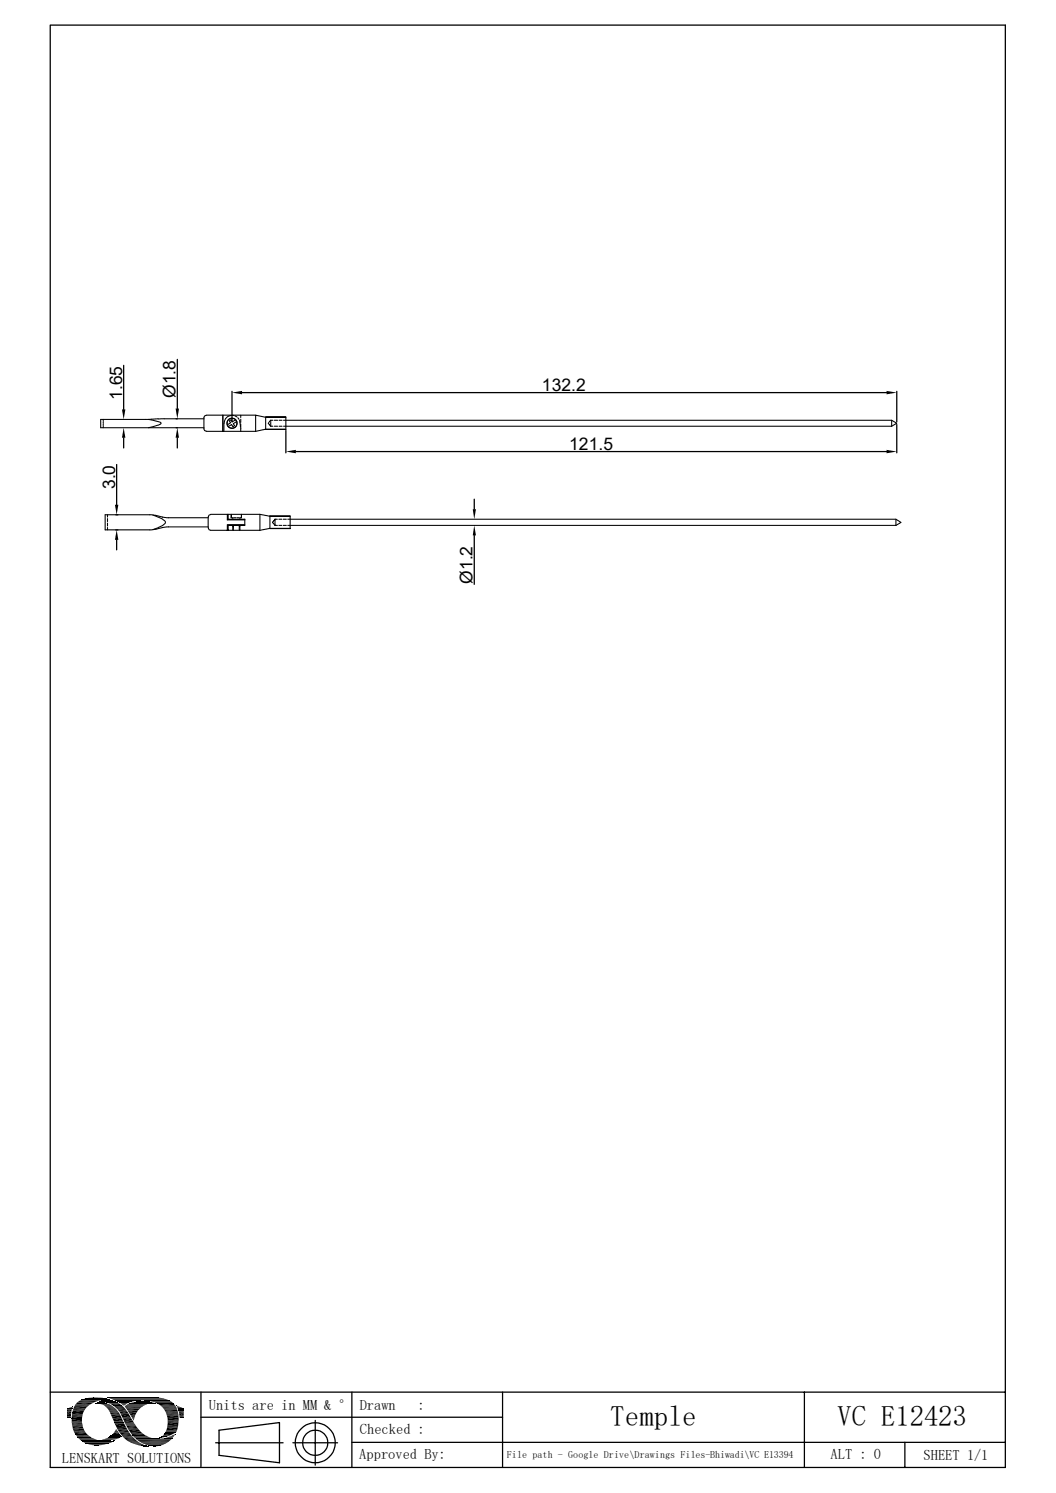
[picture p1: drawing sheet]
<svg xmlns="http://www.w3.org/2000/svg" width="210mm" height="297mm" viewBox="0 0 210 297" stroke-linecap="round" stroke-linejoin="round" font-family="sans-serif">
<g fill="none" stroke="#000" stroke-width=".21">
<path d="M20.5 83.4v.3M20.5 83.9v.3M20.5 84.4v.3M20.5 84.8v.3M29.5 83.4l1.9 .5a.4 .4 0 0 1 .4 0 .4 .4 0 0 1 .2 .4l-2.5 .8M40.6 83.3l-20.6 .1v1.7h20.6M41 82.6a.44 .44 0 0 0-.4 .5v2.2a.44 .44 0 0 0 .4 .5M41 85.8h9.8M41 82.6h9.8M44.3 82.6v3.2M44.5 84.2v1.6M46.1 82.6a1.59 1.59 0 0 0-1.5 1.6"/>
<path d="M46.1 82.6h.4M46.7 82.7l.4 .2M46.9 83.5l-.7 .4-.2-.4-.2 .1-.2 .1 .2 .4-.6 .4M47.1 83.9l-.7 .4 .3 .4-.2 .1-.2 .1-.2-.4-.7 .4M47.3 83.1l.2 .3M47.6 83.7l.2 .5M47.8 84.3v.3M47.8 84.7v.3M47.9 82.6v.5M47.9 83.4v.6M47.9 84.4v.6M47.9 85.1v.7"/>
<path d="M52.8 83l-2-.4v3.2M52.8 83v2.4M52.8 85.4l-2 .4M52.8 83h4.1v2.4h-4.1M52.8 85.4h4.1M52.8 82.9h4.1M53.4 84.1v.2M53.5 84.3l.1 .2M53.6 83.9l-.1 .1M53.6 84.5l.1 .2M53.7 83.7l-.1 .2M53.8 84.7v.1"/>
<path d="M53.8 84.8h.5M53.8 83.6v.2M53.8 83.9v.2M53.8 84.2v.3M53.8 84.6v.2M53.8 83.6h.5M53.8 83.6v.1M54.6 84.8h.6M54.6 83.6h.6M55.5 84.8h.6M55.5 83.6h.6M56.4 83.6h120.9l1.1 .6-1.1 .6"/>
<path d="M56.4 84.8h120.9M177.3 83.6v1.2M21.4 102.4v.5M21.4 103.2v.6M21.4 104.1v.5M21.4 104.9v.5M30.4 102.4l2 1a.56 .56 0 0 1 .5 .5 .56 .56 0 0 1-.5 .6l-2 .9M32.3 102.9l.9 .1h8.2M32.3 102.9l-2.2-.5h-9.2v3h9.2l2.2-.5M41.4 104.8h-8.2l-.9 .1M41.4 102.8v2.2M41.4 105a.44 .44 0 0 0 .5 .5h9.8"/>
<path d="M41.9 102.4a.44 .44 0 0 0-.5 .4M41.9 102.3h9.8M45.2 102.3v1.1h3.5M45.4 102.3v1h3.3v1.2h-3.3v1M46 102.3v.7h.3v.3M46.3 105.3v.2M46.3 104.5v.2M46.3 104.8v.1M46.3 105.1v.1M46.4 104.5v.2M46.4 104.8v.1M46.4 105.1v.1"/>
<path d="M46.4 105.3v.2M46.5 103h.4M47.1 103h.4M47.6 104.5v.2M47.6 104.8v.1M47.6 105.1v.1M47.6 105.3v.2M47.7 105.3v.2M47.7 104.5v.2M47.7 104.8v.1M47.7 105.1v.1M48 102.3v.7h-.3v.3"/>
<path d="M48.7 104.4h-3.5v1.1M53.7 102.7h4v2.5h-4zM54.3 103.8v.2M54.3 104.1l.1 .1M54.4 103.6l-.1 .2M54.5 104.2l.1 .2M54.6 103.5l-.1 .1M54.6 104.4l.1 .1M54.7 104.5h.5M54.7 103.3v.2M54.7 103.6v.2M54.7 104v.2"/>
<path d="M54.7 104.3v.2M54.7 103.3h.5M54.7 103.3l-.1 .1M55.5 104.5h.5M55.5 103.3h.5M56.3 104.5h.6M56.3 103.3h.6M57.2 103.3h121l1 .6-1 .6M57.2 104.5h121M57.7 102.7h-4l-2-.4v3.2M57.7 105.1h-4l-2 .4M178.2 103.3v1.2"/>
<path d="M14.9 279.5h3M15.5 278.8h3.9M32.2 279.9h2.9M14.3 281.7h2.1M14.5 280.4h2.5M15.2 285.7h2.7M24 285.4h2.1M24.4 285.9h2.1M24.9 286.4h2.1M25.1 286.6h2.2M25.4 284.2h2.2M33 281.1h2.4"/>
<path d="M33.4 282.9h2.1"/>
<circle cx="46.1" cy="84.2" r=".98"/>
<circle cx="46.1" cy="84.2" r="1.02"/>
</g>
<g fill="none" stroke="#000" stroke-width=".25">
<path d="M10 5h189.9v286.9h-189.9zM24.6 72.7v8.7M35.3 71.5v9.8M46.1 77.9v6M48.1 78.1h128.2M178.4 77.9v6M23.2 92.4v8M24.6 87.1v2M35 85.1h.3M35 83.3h.3M35.3 87.1v2M56.9 85.6v4.5"/>
<path d="M58.8 89.8h117.5M94.3 99.3v2M178.4 84.5v5.6M23 105.4h.5M23 102.4h.5M23.2 107.4v2M94.3 106.5v9.7M10 276.9h189.9M14.7 279.7h2.9M40 276.9v15M70 276.9v15M99.9 276.9v15"/>
<path d="M160 276.9v15M14.3 281.5h2.1M14.3 283.3h2.1M14.7 284.9h2.4M15 285.5h2.6M24.6 286.1h2.2M24.9 280.1h3.2M25.1 283.8h2.1M25.3 284h2.1M26.1 285.4h2.7M27.2 286.5h6.8M33.1 281.3h2.4"/>
<path d="M33.4 282.7h2.1M40 281.9h59.9M42.9 287h13.4M43.6 284.5l12-1.5v8l-12-1.5zM58.3 287h8.8M62.7 282.6v8.9M70 286.9h129.9M180 286.9v5"/>
<circle cx="62.7" cy="287" r="2.51"/>
<circle cx="62.7" cy="287" r="4"/>
</g>
<g fill="#000">
<path d="M46.1 78.1l2-.3v.6zM176.3 77.8l2.1 .3-2.1 .3zM24.6 85.1l.3 2h-.6zM24.3 81.4h.6l-.3 2zM35.3 85.1l.3 2h-.7zM34.9 81.3h.7l-.3 2zM56.9 89.8l1.9-.3v.7zM176.3 89.5l2.1 .3-2.1 .4zM23.2 105.4l.3 2h-.6zM22.9 100.4h.6l-.3 2zM94 101.3h.7l-.4 2zM94.3 104.5l.4 2h-.7z"/>
<path d="M14.3 279.9h.1zM13.8 280l.5-.1 .1 .1zM14.3 279.9h.1v.1zM18.3 278h1.6zM18.7 278h1.2zM19.1 279.1h1.9zM19.2 279.1h1.8zM19.2 279.1h1.7zM19.4 279.1h1.5zM19.5 279.1h1zM19.4 279.1h1.2zM19.5 279.1h1.1z"/>
<path d="M19.6 279.1h.9zM19.6 279.2l1.9 .1zM19.7 278.8h.2zM19.6 279.1h.8zM19.8 279.1h.6zM20 279.3l1.7 .1zM19.8 279.1h.4zM20.1 279l.1 .1zM20.1 279h.1zM20.2 279.4h1.6zM20.4 279.4l1.7 .2h-1.4zM20.4 279.4h1.4l.3 .2z"/>
<path d="M20.5 278.7h1.8zM20.5 278.7h1.7zM20.6 278.6l1.6 .1zM20.7 279.6l1.7 .1h-1.5zM20.7 279.6h1.4l.3 .1zM20.6 278.6h1.4zM20.9 278.6h1.1zM20.9 279.7l1.6 .1zM21 279.8l1.7 .2h-1.4zM21 279.8h1.5l.2 .2zM21.2 278.6h.3zM20.9 278.6h.8z"/>
<path d="M21.2 278.6h.5zM21.5 278.4h.3zM21.8 279.2h1.9zM22.4 279.6h1.9zM22.5 279.6h1.8zM22.5 279.6l1.8 .1zM22.6 279.7l2 .2h-1.7zM22.6 279.7h1.7l.3 .2zM22.9 279.9l1.9 .2h-1.7zM22.9 279.9h1.7l.2 .2zM23.7 279l1.9 .1zM23.8 279.1h1.8z"/>
<path d="M23.8 279.1h1.6zM24 279.1h1.4zM24 279.1l1.3 .1zM24 279.2l1 .2h-.7zM24 279.2h1.3l-.3 .2zM24.3 279.4l.6 .1zM24.3 279.4h.7zM24.4 279.5l.3 .1zM24.4 279.5h.5zM24.6 279.6v.1zM24.6 279.6h.1zM27.5 278.8h2z"/>
<path d="M27.5 278.8h1.9zM28.2 278.8h1.2zM28.2 278.8h.7zM30.4 279.2h.4zM30.4 279.2h.5zM30.7 279.2h.2zM30.9 278h.2zM35.1 279.7h.2zM35.1 279.7l.5 .1zM35.2 279.8l.8 .2h-.7zM35.2 279.8l.8 .2zM35.3 280l1 .1h-1z"/>
<path d="M35.3 280h.7l.3 .1zM13.3 280.2h1.1zM13.3 280.2l1 .1zM13.3 280.3l1 .1h-1zM13.3 280.3h1v.1zM13.3 280.4l.9 .4h-.9zM13.3 280.4h1l-.1 .4zM13.3 280.8h.9zM13.3 280.8l.8 .5h-.8zM13.3 280.8h.9l-.1 .5zM13.3 281.3l.8 .4h-.8zM13.3 281.3h.8v.4z"/>
<path d="M13.3 281.7h.8zM13.3 281.7l.8 .2h-.8zM13.3 281.7h.8v.2zM13.3 281.9h.8zM13.3 281.9l.8 .1zM13.4 280.2h1zM13.7 280.1l.7 .1zM13.7 280.1h.7zM13.8 280h.6zM14.3 282.3l2 .4h-2zM14.3 282.3h2v.4zM18.3 287.4l1.9 .1z"/>
<path d="M18.3 287.4h1.9zM18.4 287.5h1.1zM18.4 287.5h1.8zM18.9 287.5h.6zM19.1 287.5h.4zM20.4 286.4l1.9 .1zM20.4 286.4h2zM20.6 286.5h1.5zM20.6 286.5h1.7zM20.7 286.5h1.1zM20.7 286.5h1.4zM21 286.5h.6z"/>
<path d="M21 286.5h.8zM21.3 280l1.7 .2h-1.6zM21.3 280h1.4l.3 .2zM21.3 286.5h.3zM21.4 286.5h.2zM21.4 280.2l1.8 .3h-1.6zM21.4 280.2h1.6l.2 .3zM21.6 280.5h1.6zM21.6 280.5l1.8 .2h-1.7zM21.6 280.5h1.6l.2 .2zM21.7 280.7l1.8 .1h-1.7zM21.7 280.7h1.7l.1 .1z"/>
<path d="M21.8 280.8l1.8 .2h-1.7zM21.8 280.8h1.7l.1 .2zM21.9 281l1.8 .1zM21.9 281.1l1.9 .2h-1.8zM21.9 281.1h1.8l.1 .2zM21.5 286.7h1.1zM21.9 286.7h.7zM22 281.3l1.8 .1zM22 286.7h.6zM22.1 281.4l1.9 .3h-1.8zM22.1 281.4h1.7l.2 .3zM22.1 285.6l1.9 .1z"/>
<path d="M22.1 285.6h1.9zM22.2 281.7l2 .5h-1.8zM22.2 281.7h1.8l.2 .5zM22.2 285.5l1.8 .1zM22.2 285.5h1.7zM22.2 286.7h.5zM22.3 286.7h.4zM22.4 286.7h.3zM22.4 282.2l2.1 .5h-1.9zM22.4 282.2h1.8l.3 .5zM22.4 285.3h1.4zM22.4 285.3l1.5 .2h-1.7z"/>
<path d="M22.4 285.3h1.4l.1 .2zM22.6 286.6h.2zM22.6 282.7l1.9 .1zM22.7 282.8l1.9 .1zM22.7 282.9l1.9 .1zM22.7 285l1.1 .3h-1.4zM22.7 285h.9l.2 .3zM22.7 283h1.9zM22.7 284.9l.9 .1zM22.8 283l1.9 .2h-1.9zM22.8 283h1.8l.1 .2zM22.8 283.2l2.3 .9h-1.9z"/>
<path d="M22.8 283.2h1.9l.4 .9zM22.9 284.7l.6 .2h-.8zM22.9 284.7h.5l.1 .2zM22.6 286.6h.3zM22.9 284.6l.5 .1h-.5zM22.9 284.6l.5 .1zM23 284.4h.2zM23 284.4l.3 .2h-.4zM23 284.4l.3 .2zM23.1 284.4h.1zM23.1 280.1l1.8 .2h-1.5zM23.1 280.1h1.7l.1 .2z"/>
<path d="M23.4 280.3l1.8 .4h-1.6zM23.4 280.3h1.5l.3 .4zM23.6 280.7l1.7 .1zM23.7 280.8l1.9 .4h-1.6zM23.7 280.8h1.6l.3 .4zM24 281.2l1.6 .1zM24 281.3l2 .7h-1.7zM24 281.3h1.6l.4 .7zM24.3 282l1.8 .2h-1.7zM24.3 282h1.7l.1 .2zM24.4 282.2l2 .5h-1.7zM24.4 282.2h1.7l.3 .5z"/>
<path d="M24.7 282.7l1.9 .3h-1.8zM24.7 282.7h1.7l.2 .3zM24.8 283l1.9 .2h-1.8zM24.8 283h1.8l.1 .2zM24.9 283.2h1.8zM24.9 283.2l1.9 .1zM24.9 283.3h1.9zM25 283.3l1.9 .1zM25 283.4l2 .1h-1.9zM25 283.4h1.9l.1 .1zM25.1 283.5l1.9 .1zM25.4 280.6l2 .1z"/>
<path d="M25.4 280.7l1.7 .4h-1.4zM25.4 280.7h2l-.3 .4zM25.5 284.4l2.5 .5h-2.1zM25.5 284.4h2.1l.4 .5zM25.7 281.1l1.2 .4h-.9zM25.7 281.1h1.4l-.2 .4zM25.8 286.9l2 .1h-1.7zM25.8 286.9h1.7l.3 .1zM26 281.5l.9 .1zM26 281.6l.8 .3h-.6zM26 281.6h.9l-.1 .3zM26.1 287l2 .2h-1.5z"/>
<path d="M26.1 287h1.7l.3 .2zM26.2 281.9l.5 .2h-.4zM26.2 281.9h.6l-.1 .2zM26.3 282.1l.4 .1h-.3zM26.3 282.1h.4v.1zM26.4 282.2l.2 .3zM26.4 282.2h.3l-.1 .3zM26.5 282.5l.1 .1zM26.6 287.2l1.7 .1zM26.8 287.3l1.9 .2h-1.2zM26.8 287.3h1.5l.4 .2zM27.5 287.5h1.3z"/>
<path d="M27.6 287.5l1.4 .1zM28 287.6h1.1zM28.1 287.6l1.1 .1zM28.2 287.7h1.1zM28.5 287.7h.9zM28.6 287.7h.9zM29 287.7h.5zM29.2 287.7h.3zM29.3 287.7h.2zM29.6 287.5l2 .2zM30.2 287.7h1.3zM30.2 287.7h1.4z"/>
<path d="M30.4 287.7h.9zM30.4 287.7h1.1zM30.5 287.7h.5zM30.5 287.7h.8zM30.7 287.7h.3zM31.8 286h.2zM31.8 286h.1zM31.8 286h.4zM31.9 286h.4zM32.1 285.8h.8zM32.1 285.8h.9zM31.9 286l.2-.2 .2 .2z"/>
<path d="M32.1 285.8h.8l-.6 .2zM32.1 285.8h1zM32.2 285.8h.9zM32.3 286.2h1.9zM32.2 285.8l.2-.2 .7 .2zM32.4 285.6h1.3l-.6 .2zM32.5 285.5l1.2 .1zM32.5 285.5h1.3zM32.6 286.1h1.6zM32.7 285.2l1.1 .3h-1.3zM32.7 285.2h1.8l-.7 .3zM32.7 286.1h1.5z"/>
<path d="M32.7 285.2h1.8zM32.8 285l2 .1zM32.8 285.1l1.7 .1h-1.8zM32.8 285.1h2l-.3 .1zM32.8 286.1h1.5zM33.1 286h1.3zM33.2 281.6l2.3 .5h-2.2zM33.2 281.6h2.3v.5zM33.2 284l2 .5h-2.1zM33.2 284h2.1l-.1 .5zM33.2 286h1.2zM33.4 283l2 .5h-2.1z"/>
<path d="M33.4 283h2.1l-.1 .5zM33.4 285.9h1zM33.6 285.8h.9zM33.7 285.8h.8zM33.9 285.7h.6zM34.1 285.7h.5zM34.1 285.7l.3-.2 .2 .2zM34.4 285.5h.3l-.1 .2zM34.4 285.5l.3-.1v.1zM34.7 285.4v.1zM35.3 280.1l1.1 .1zM35.3 280.2h1.2z"/>
<path d="M35.3 280.2l1.2 .1zM35.4 280.3l1.1 .1h-1.1zM35.4 280.3h1.1v.1zM35.4 280.4h1.1zM35.5 280.4l1 .2h-1zM35.5 280.4h1v.2zM35.5 280.6h1zM35.5 280.6l1 .1zM35.6 280.7l.9 .1zM35.6 280.8l.9 .3h-.9zM35.6 280.8h.9v.3zM35.6 281.1h.9z"/>
<path d="M35.6 281.1l.9 .5h-.8zM35.6 281.1h.9v.5zM35.7 281.6l.8 .2h-.8zM35.7 281.6h.8v.2zM35.7 281.8l.8 .2h-.8zM35.7 281.8h.8v.2zM35.7 282h.8zM35.7 282l.8 .1zM35.8 282.1h.7zM35.9 282.1h.6zM36 282.1h.5zM36.4 282.1h.1z"/>
</g>
<g fill="none" stroke="#000" stroke-width=".2">
<path d="M14.7 279.9h2.6M15 279.4h3M15.3 279h3.5M15.7 278.7h3.9M15.9 278.6h4M16 278.6h4.2M16 278.5h4.4M16.2 278.5h4.3M16.4 278.4h5.4M16.5 278.3h5.1M16.7 278.3h4.7M16.9 278.2h4.3"/>
<path d="M17.1 278.2h3.9M17.5 278.1h3M17.6 278.1h2.9M19 279.2h2.1M19.1 279.2h2.2M19.7 278.8h3.2M19.8 278.8h2.9M19.9 278.7h2.7M20.2 278.7h2.2M20.3 278.9h2.7M20.6 279h2.7M21.3 279h2"/>
<path d="M21.3 279.1h2.4M21.3 278h10.3M21.4 278.1h10.5M21.5 278.1h11M21.8 278h7.4M21.8 278.2h10.8M21.8 278.4h-5.6M22 278.3h10.9M22.2 278.3h10.8M22.3 278.4h10.9M22.5 278.4h10.8M22.6 278.5h11"/>
<path d="M22.8 278.6h5.1M22.9 278.6h4.4M23 278.7h4.2M23.2 278.8h3.3M23.5 278.9h2.7M23.5 278.9h2.5M23.7 279h2.1M24.8 279.8h3.7M24.8 279.8h3.5M24.8 279.9h3.4M24.9 279.7h3.8M25 279.6h3.7"/>
<path d="M25.1 279.5h4M25.4 279.4h3.8M25.4 279.3h4.2M25.7 279.2h4.2M26 279.1h4.8M26.2 279h4.4M26.2 279h4.2M26.6 278.9h3.5M26.8 278.9h3.1M27.1 278.8h2.6M28.7 278.6h5M29.3 278.6h4.4"/>
<path d="M29.4 278.7h4.5M30.1 278.8h4M30.4 278.9h3.8M30.7 279h3.7M30.8 279.2h-5M31 279.1h3.5M31.2 279.2h3.3M31.9 279.7h3M32.1 279.8h2.9M14.3 282.3h2M14.3 282.8h2M14.3 283h2"/>
<path d="M14.3 283.1h2M14.3 283.5h2.1M14.4 281h2.2M14.5 280.5h2.3M14.5 284.2h2.1M14.6 284.7h2.3M15 285.3h2.3M15.3 285.8h2.7M15.4 285.9h2.6M15.4 285.9h2.8M15.5 286h2.8M15.6 286.1h3"/>
<path d="M15.7 286.3h3.3M15.9 286.4h3.1M15.9 286.4h3.6M16 286.6h3.9M16.2 286.6h3.7M16.2 286.6h4.2M16.3 286.7h5.2M16.3 286.8h6.3M16.6 286.9h5.8M16.6 286.9h5.7M16.7 287h5.5M16.9 287h5"/>
<path d="M17 287.1h4.8M17.1 287.1h4.6M17.1 287.2h4.5M17.4 287.3h4M17.7 287.3h3.2M17.9 287.4h2.8M20.5 286.3h2.6M20.7 286.2h2.8M21.1 286.2h2.5M21.2 286.1h2.6M21.5 285.9h2.5M21.5 286h2.3"/>
<path d="M21.8 285.8h2.3M21.9 285.7h2.2M22 285.7h2M22 285.6h2M22.9 286.4h-2.7M24.1 285.8h-2.3M25.1 280.2h2.7M25.4 280.6h2M25.4 286.8h2.1M26.1 285.2h2.4M26.3 285.5h2.5M26.3 285.5h2.6"/>
<path d="M26.4 285.6h2.7M26.5 285.7h2.8M26.5 285.8h3.1M26.7 285.9h3.1M26.8 286h3.3M26.8 286.1h3.7M27 286.2h4.1M27.1 286.2l7.1 .1M27.1 286.3h7M27.6 286.7h6.1M27.8 286.9h5.7M27.9 286.9h5.5"/>
<path d="M28 287h5.3M28.2 287.1h5M28.5 287.2h4.4M28.8 287.3h3.9M29 287.5h3.4M29.5 287.5h2.6M29.6 287.6h2.4M31.7 286.2h2.5M32.4 280.1h2.7M32.5 280.2h2.7M32.6 280.3h2.6M32.6 280.4h2.6"/>
<path d="M32.7 280.5h2.6M32.8 285h2.1M32.9 285h2.1M32.9 280.9h2.5M32.9 284.9h2.2M32.9 284.9h2.1M32.9 284.8h2.2M33 284.7h2.1M33 284.6h2.2M33.1 284.5h2.1M33.1 284.6h2.1M33.1 281.5h2.4"/>
<path d="M33.2 283.9h2.2M33.4 282.5h2.1"/>
</g>
<path d="M15.1 279.2h3.5M21.9 279.4h2.3M31.4 279.4h3.4M14.4 284h2.2M14.6 280.1h2.7M23.2 284.2h2.1M25.9 285h2.5M33.3 283.7h2.1" fill="none" stroke="#000" stroke-width=".34"/>
<path d="M14.4 283.7h2.1M14.8 285.2h2.5M23.4 284.5h2.1M23.6 284.8h2.1M23.8 285.1h2.1M24.2 285.6h2.1M25.2 280.4h2.6M32.7 280.6h2.6" fill="none" stroke="#000" stroke-width=".3"/>
<path d="M14.3 282.1h2M14.4 280.8h2.4M33.3 282.3h2.2" fill="none" stroke="#000" stroke-width=".42"/>
<path d="M14.3 281.2h2.3M14.5 284.5h2.3" fill="none" stroke="#000" stroke-width=".38"/>
<g font-size="5.7">
<text x="121.4" y="283.6">Temple</text>
<text x="166.5" y="283.7">VC E12423</text>
</g>
<g font-size="3.5">
<text x="107.8" y="77.8">132.2</text>
<text x="24.3" y="79.6" transform="rotate(-90 24.3 79.6)">1.65</text>
<text x="34.9" y="79.2" transform="rotate(-90 34.9 79.2)">Ø1.8</text>
<text x="113.2" y="89.5">121.5</text>
<text x="22.9" y="97.3" transform="rotate(-90 22.9 97.3)">3.0</text>
<text x="93.9" y="116.2" transform="rotate(-90 93.9 116.2)">Ø1.2</text>
</g>
<g font-size="2.9">
<text x="41.5" y="280.6">Units are in MM &amp; °</text>
<text x="71.5" y="280.6">Drawn</text>
<text x="83" y="280.6">:</text>
<text x="71.6" y="285.2">Checked :</text>
<text x="12.3" y="291.1">LENSKART SOLUTIONS</text>
<text x="71.5" y="290.1">Approved By:</text>
<text x="165.2" y="290.3">ALT : 0</text>
<text x="183.7" y="290.4">SHEET 1/1</text>
</g>
<text font-size="2" x="100.8" y="290">File path - Google Drive\Drawings Files-Bhiwadi\VC E13394</text>
</svg>
